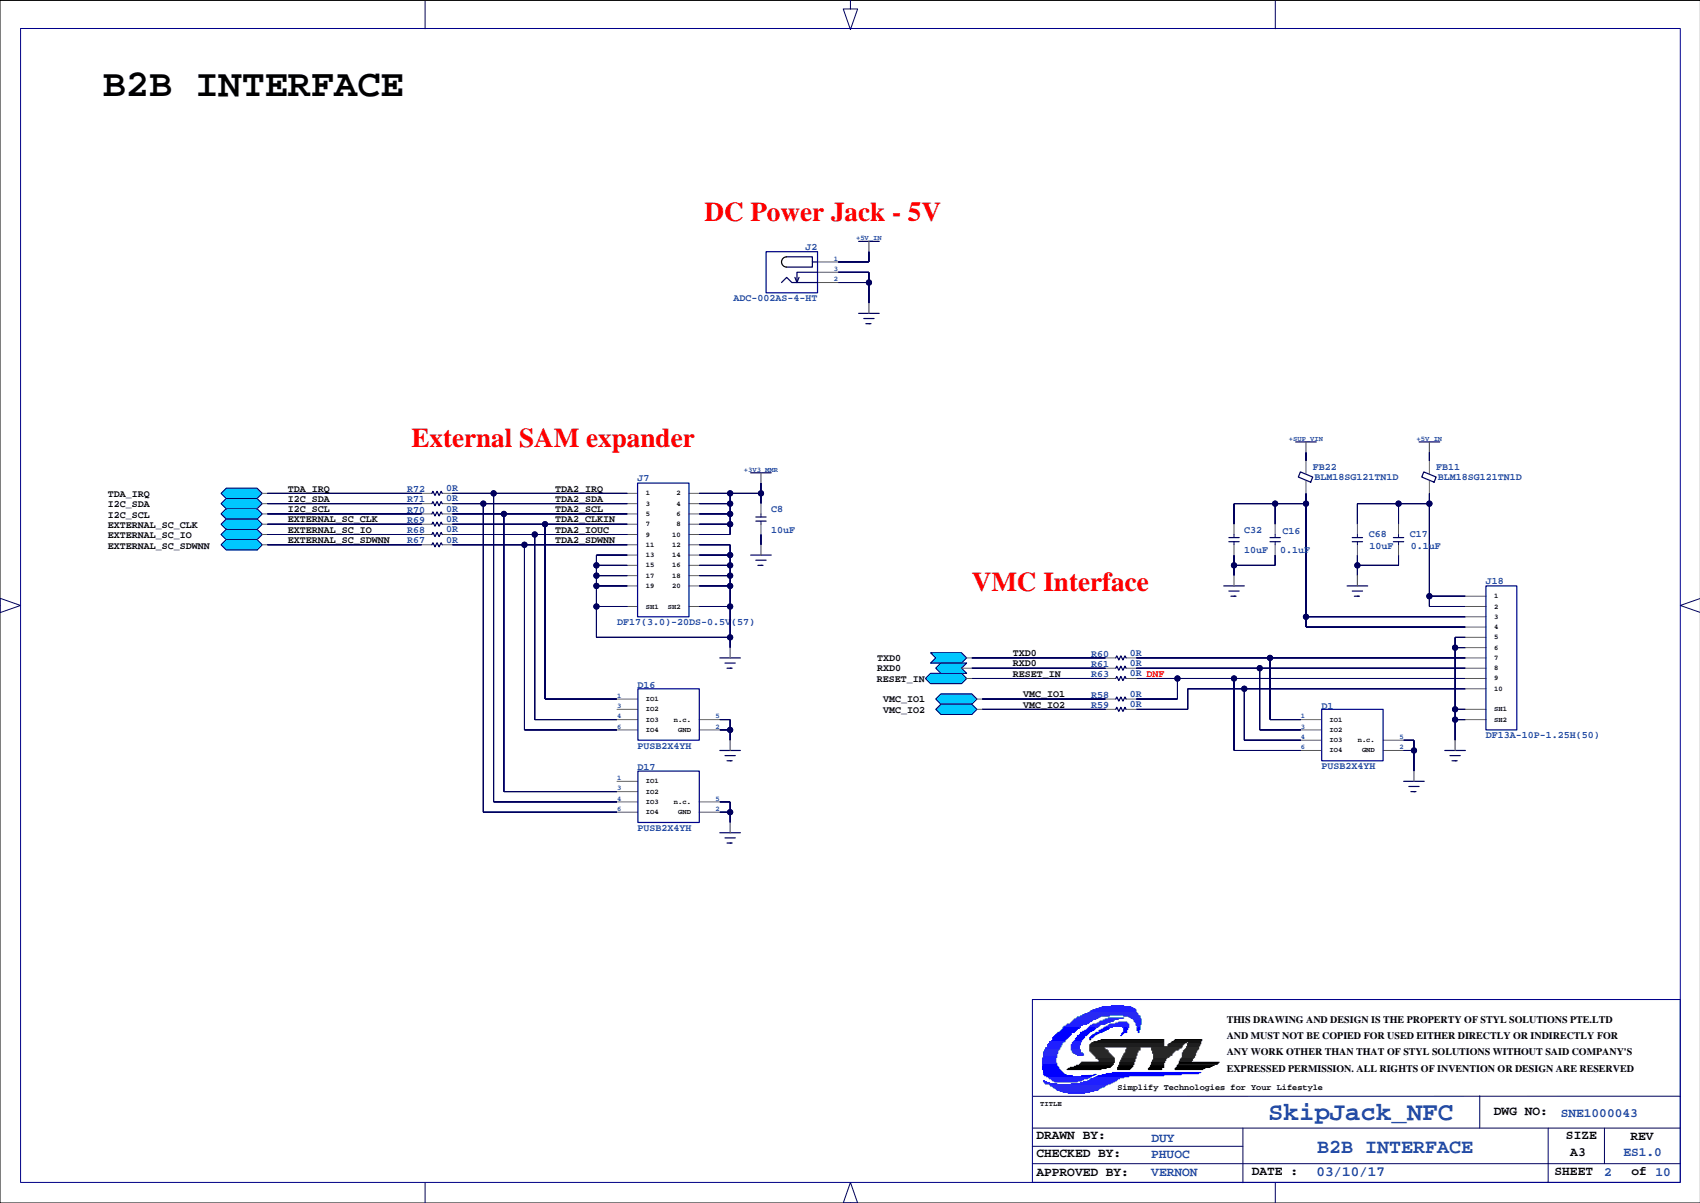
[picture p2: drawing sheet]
<svg xmlns="http://www.w3.org/2000/svg" width="420mm" height="297mm" viewBox="0 0 420 297" stroke-linecap="round" stroke-linejoin="round" font-family="sans-serif">
<path d="M419.9 .1h-419.9v296.9h419.9M290.9 262.8h9.7M291.1 262.6h9.7M291.2 262.5h9.7M301.1 262.3h-9.9" fill="none" stroke="#000" stroke-width=".25"/>
<g fill="none" stroke="#606060" stroke-width=".25">
<path d="M201.9 67.2h5.1M201.9 64.7h5.1M201.9 69.8h5.1M322.5 113.8v3.1M322.5 118.8v3M353 113.8v3.1M353 118.8v3M64.8 121.8h1.2M64.8 124.4h1.2M64.8 126.9h1.2M64.8 129.4h1.2M64.8 132h1.2"/>
<path d="M64.8 134.5h1.2M104.1 121.8h2.6M104.1 124.4h2.6M104.1 126.9h2.6M104.1 129.4h2.6M104.1 132h2.6M104.1 134.5h2.6M109.2 121.8h2.5M109.2 124.4h2.5M109.2 126.9h2.5M109.2 129.4h2.5M109.2 132h2.5"/>
<path d="M109.2 134.5h2.5M154.9 121.8h2.5M154.9 124.4h2.5M154.9 126.9h2.5M154.9 129.4h2.5M154.9 132h2.5M154.9 134.5h2.5M154.9 137.1h2.5M154.9 139.6h2.5M170.1 121.8h2.6M170.1 124.4h2.6M170.1 126.9h2.6"/>
<path d="M170.1 129.4h2.6M170.1 132h2.6M170.1 134.5h2.6M170.1 137.1h2.6M170.1 139.6h2.6M187.9 124.4v2.5M187.9 129.4v2.6M304.7 129.4v2.6M304.7 134.5v2.6M314.9 129.4v2.6M314.9 134.5v2.6M335.2 129.4v2.6"/>
<path d="M335.2 134.5v2.6M345.4 129.4v2.6M345.4 134.5v2.6M154.9 149.8h2.5M154.9 142.1h2.5M154.9 144.7h2.5M170.1 149.8h2.6M170.1 142.1h2.6M170.1 144.7h2.6M361.9 149.8h5M361.9 147.2h5M361.9 152.3h5"/>
<path d="M361.9 154.8h5M361.9 157.4h5M361.9 159.9h5M152.4 177.7h5M152.4 172.6h5M152.4 175.1h5M172.7 177.7h5.1M237.4 165h2.6M238.7 162.4h1.3M238.7 167.5h1.3M241.2 172.6h1.3M241.2 175.1h1.3"/>
<path d="M273 162.4h2.5M273 165h2.5M273 172.6h2.5M273 175.1h2.5M273 167.5h2.5M278.1 162.4h2.5M278.1 165h2.5M278.1 172.6h2.5M278.1 175.1h2.5M278.1 167.5h2.5M321.2 177.7h5.1M361.9 177.7h5"/>
<path d="M361.9 162.4h5M361.9 165h5M361.9 175.1h5M361.9 167.5h5M361.9 170.1h5M152.4 180.2h5M152.4 192.9h5M152.4 195.5h5M152.4 198h5M172.7 180.2h5.1M172.7 198h5.1M321.2 185.3h5.1"/>
<path d="M321.2 180.2h5.1M321.2 182.8h5.1M341.6 185.3h5M341.6 182.8h5M152.4 200.5h5M172.7 200.5h5.1"/>
</g>
<path d="M189.2 62.1h12.7v10.2h-12.7zM157.4 119.3h12.7v33h-12.7zM366.9 144.7h7.7v35.5h-7.7zM157.5 170.1h15.2v12.7h-15.2zM326.4 175.1h15.2v12.7h-15.2zM157.5 190.4h15.2v12.7h-15.2z" fill="none" stroke="#00008b" stroke-width=".3"/>
<g fill="none" stroke="#00005e" stroke-width=".3">
<path d="M212 59.6h5.1M193 69.8l1.3-1.3 1.2 1.3h6.4M194.3 63.4h6.3v2.6h-6.3M196.3 68.5l.5 1.3 .5-1.3M200.6 64.7h1.3M201.9 67.2h-5.1v2.6M212 77.4h5.1M213.3 78.6h2.6M213.8 79.9h1.3M214.6 79.9h.1M185.4 116.7h5.1M320 109.1h5"/>
<path d="M321.1 116.5l3.1 1.3-.5 1.3-3.1-1.3zM350.4 109.1h5.1M351.6 116.5l3 1.3-.5 1.3-3-1.3zM106.7 134.5l.2-.5 .5 1 .5-1 .5 1 .5-1 .3 .5M106.7 132l.2-.5 .5 1 .5-1 .5 1 .5-1 .3 .5M106.7 129.4l.2-.5 .5 1 .5-1 .5 1 .5-1 .3 .5M106.7 126.9l.2-.5 .5 1 .5-1 .5 1 .5-1 .3 .5M106.7 124.4l.2-.5 .5 1 .5-1 .5 1 .5-1 .3 .5M106.7 121.8l.2-.5 .5 1 .5-1 .5 1 .5-1 .3 .5M185.4 137.1h5.1M186.6 127.7h2.6M186.6 128.7h2.6"/>
<path d="M186.6 138.3h2.6M187.2 139.6h1.2M187.9 139.6h.1M303.5 132.7h2.5M303.5 133.8h2.5M313.6 132.7h2.6M313.6 133.8h2.6M333.9 132.7h2.6M333.9 133.8h2.6M344.1 132.7h2.5M344.1 133.8h2.5M302.2 144.7h5.1"/>
<path d="M303.5 145.9h2.5M304 147.2h1.2M304.7 147.2h.1M332.7 144.7h5M333.9 145.9h2.6M334.4 147.2h1.3M335.2 147.2h.1M177.8 162.4h5M179 163.7h2.6M179.5 165h1.3M180.3 165h.1M275.5 162.4l.3-.5 .5 1.1 .5-1.1 .5 1.1 .5-1.1 .3 .5"/>
<path d="M275.5 165l.3-.5 .5 1 .5-1 .5 1 .5-1 .3 .5M275.5 172.6l.3-.5 .5 1 .5-1 .5 1 .5-1 .3 .5M275.5 175.1l.3-.5 .5 1.1 .5-1.1 .5 1.1 .5-1.1 .3 .5M275.5 167.5l.3-.5 .5 1 .5-1 .5 1 .5-1 .3 .5M177.8 185.3h5M179 186.6h2.6M179.5 187.8h1.3M180.3 187.8h.1M346.6 192.9h5.1M347.9 194.2h2.5M348.4 195.5h1.3M349.2 195.5h.1"/>
<path d="M356.8 185.3h5.1M358.1 186.6h2.5M358.6 187.8h1.2M359.3 187.8h.1M177.8 205.6h5M179 206.9h2.6M179.5 208.2h1.3M180.3 208.2h.1"/>
</g>
<g fill="none" stroke="#606060" stroke-width=".3">
<path d="M214.6 59.6v2.5M214.6 74.8v2.6M187.9 116.7v2.6M322.5 109.1v2.6M353 109.1v2.6M187.9 134.5v2.6M180.3 159.9v2.5M304.7 142.1v2.6M335.2 142.1v2.6M180.3 182.8v2.5M349.2 190.4v2.5M359.3 182.8v2.5"/>
<path d="M180.3 203.1v2.5"/>
</g>
<g fill="#00005e" stroke="#00005e" stroke-width=".25">
<path d="M322.5 111.7v2.1z" fill-rule="evenodd"/>
<path d="M240 162.4h33z" fill-rule="evenodd"/>
<path d="M240 165h33z" fill-rule="evenodd"/>
<path d="M346.6 185.3h2.6z" fill-rule="evenodd"/>
<path d="M349.2 182.8v2.5z" fill-rule="evenodd"/>
<path d="M346.6 182.8h2.6z" fill-rule="evenodd"/>
<path d="M349.2 185.3v5.1z" fill-rule="evenodd"/>
<path d="M313.6 162.4v15.3z" fill-rule="evenodd"/>
<path d="M313.6 177.7h7.6z" fill-rule="evenodd"/>
<path d="M280.6 162.4h33z" fill-rule="evenodd"/>
<path d="M313.6 162.4h48.3z" fill-rule="evenodd"/>
<path d="M311.1 165v15.2z" fill-rule="evenodd"/>
<path d="M311.1 180.2h10.1z" fill-rule="evenodd"/>
<path d="M280.6 165h30.5z" fill-rule="evenodd"/>
<path d="M311.1 165h50.8z" fill-rule="evenodd"/>
<path d="M180.3 157.4v2.5z" fill-rule="evenodd"/>
<path d="M147.3 149.8h7.6z" fill-rule="evenodd"/>
<path d="M147.3 149.8v7.6z" fill-rule="evenodd"/>
<path d="M147.3 139.6h7.6z" fill-rule="evenodd"/>
<path d="M147.3 137.1h7.6z" fill-rule="evenodd"/>
<path d="M147.3 139.6v2.5z" fill-rule="evenodd"/>
<path d="M147.3 144.7v5.1z" fill-rule="evenodd"/>
<path d="M180.3 134.5v2.6z" fill-rule="evenodd"/>
<path d="M180.3 137.1v2.5z" fill-rule="evenodd"/>
<path d="M147.3 137.1v2.5z" fill-rule="evenodd"/>
<path d="M180.3 142.1v2.6z" fill-rule="evenodd"/>
<path d="M180.3 139.6v2.5z" fill-rule="evenodd"/>
<path d="M172.7 139.6h7.6z" fill-rule="evenodd"/>
<path d="M180.3 144.7v5.1z" fill-rule="evenodd"/>
<path d="M172.7 142.1h7.6z" fill-rule="evenodd"/>
<path d="M147.3 142.1h7.6z" fill-rule="evenodd"/>
<path d="M147.3 157.4h33z" fill-rule="evenodd"/>
<path d="M172.7 134.5h7.6z" fill-rule="evenodd"/>
<path d="M172.7 137.1h7.6z" fill-rule="evenodd"/>
<path d="M172.7 149.8h7.6z" fill-rule="evenodd"/>
<path d="M147.3 144.7h7.6z" fill-rule="evenodd"/>
<path d="M147.3 142.1v2.6z" fill-rule="evenodd"/>
<path d="M172.7 144.7h7.6z" fill-rule="evenodd"/>
<path d="M180.3 149.8v7.6z" fill-rule="evenodd"/>
<path d="M124.4 195.5h28z" fill-rule="evenodd"/>
<path d="M111.7 126.9h12.7z" fill-rule="evenodd"/>
<path d="M124.4 126.9h30.5z" fill-rule="evenodd"/>
<path d="M124.4 126.9v68.6z" fill-rule="evenodd"/>
<path d="M134.6 172.6h17.8z" fill-rule="evenodd"/>
<path d="M111.7 129.4h22.9z" fill-rule="evenodd"/>
<path d="M134.6 129.4h20.3z" fill-rule="evenodd"/>
<path d="M134.6 129.4v43.2z" fill-rule="evenodd"/>
<path d="M132.1 132v45.7z" fill-rule="evenodd"/>
<path d="M132.1 177.7h20.3z" fill-rule="evenodd"/>
<path d="M111.7 132h20.4z" fill-rule="evenodd"/>
<path d="M132.1 132h22.8z" fill-rule="evenodd"/>
<path d="M111.7 134.5h17.8z" fill-rule="evenodd"/>
<path d="M129.5 134.5h25.4z" fill-rule="evenodd"/>
<path d="M129.5 180.2h22.9z" fill-rule="evenodd"/>
<path d="M129.5 134.5v45.7z" fill-rule="evenodd"/>
<path d="M180.3 121.8v2.6z" fill-rule="evenodd"/>
<path d="M180.3 124.4v2.5z" fill-rule="evenodd"/>
<path d="M180.3 129.4v2.6z" fill-rule="evenodd"/>
<path d="M187.9 121.8v2.6z" fill-rule="evenodd"/>
<path d="M180.3 126.9v2.5z" fill-rule="evenodd"/>
<path d="M172.7 132h7.6z" fill-rule="evenodd"/>
<path d="M172.7 124.4h7.6z" fill-rule="evenodd"/>
<path d="M172.7 126.9h7.6z" fill-rule="evenodd"/>
<path d="M172.7 129.4h7.6z" fill-rule="evenodd"/>
<path d="M172.7 121.8h7.6z" fill-rule="evenodd"/>
<path d="M180.3 121.8h7.6z" fill-rule="evenodd"/>
<path d="M187.9 119.3v2.5z" fill-rule="evenodd"/>
<path d="M187.9 132v2.5z" fill-rule="evenodd"/>
<path d="M66 121.8h38.1z" fill-rule="evenodd"/>
<path d="M66 124.4h38.1z" fill-rule="evenodd"/>
<path d="M66 126.9h38.1z" fill-rule="evenodd"/>
<path d="M66 129.4h38.1z" fill-rule="evenodd"/>
<path d="M66 132h38.1z" fill-rule="evenodd"/>
<path d="M66 134.5h38.1z" fill-rule="evenodd"/>
<path d="M207 67.2h7.6z" fill-rule="evenodd"/>
<path d="M207 69.8h7.6z" fill-rule="evenodd"/>
<path d="M214.6 67.2v2.6z" fill-rule="evenodd"/>
<path d="M214.6 69.8v5z" fill-rule="evenodd"/>
<path d="M214.6 62.1v2.6z" fill-rule="evenodd"/>
<path d="M207 64.7h7.6z" fill-rule="evenodd"/>
<path d="M353 111.7v2.1z" fill-rule="evenodd"/>
<path d="M307.3 182.8h13.9z" fill-rule="evenodd"/>
<path d="M307.3 170.1v12.7z" fill-rule="evenodd"/>
<path d="M293.3 170.1h14z" fill-rule="evenodd"/>
<path d="M307.3 170.1h54.6z" fill-rule="evenodd"/>
<path d="M293.3 170.1v5z" fill-rule="evenodd"/>
<path d="M280.6 175.1h12.7z" fill-rule="evenodd"/>
<path d="M242.5 172.6h30.5z" fill-rule="evenodd"/>
<path d="M242.5 175.1h30.5z" fill-rule="evenodd"/>
<path d="M304.7 185.3h16.5z" fill-rule="evenodd"/>
<path d="M304.7 167.5v17.8z" fill-rule="evenodd"/>
<path d="M290.8 167.5h13.9z" fill-rule="evenodd"/>
<path d="M304.7 167.5h57.2z" fill-rule="evenodd"/>
<path d="M280.6 167.5h10.2z" fill-rule="evenodd"/>
<path d="M290.8 167.5v5.1z" fill-rule="evenodd"/>
<path d="M280.6 172.6h10.2z" fill-rule="evenodd"/>
<path d="M240 167.5h33z" fill-rule="evenodd"/>
<path d="M314.9 137.1v2.5z" fill-rule="evenodd"/>
<path d="M304.7 139.6h10.2z" fill-rule="evenodd"/>
<path d="M304.7 139.6v2.5z" fill-rule="evenodd"/>
<path d="M304.7 137.1v2.5z" fill-rule="evenodd"/>
<path d="M335.2 137.1v2.5z" fill-rule="evenodd"/>
<path d="M345.4 137.1v2.5z" fill-rule="evenodd"/>
<path d="M335.2 139.6v2.5z" fill-rule="evenodd"/>
<path d="M335.2 139.6h10.2z" fill-rule="evenodd"/>
<path d="M322.5 152.3h39.4z" fill-rule="evenodd"/>
<path d="M314.9 124.4v5z" fill-rule="evenodd"/>
<path d="M322.5 121.8v2.6z" fill-rule="evenodd"/>
<path d="M314.9 124.4h7.6z" fill-rule="evenodd"/>
<path d="M304.7 124.4h10.2z" fill-rule="evenodd"/>
<path d="M304.7 124.4v5z" fill-rule="evenodd"/>
<path d="M322.5 154.8h39.4z" fill-rule="evenodd"/>
<path d="M322.5 152.3v2.5z" fill-rule="evenodd"/>
<path d="M322.5 124.4v27.9z" fill-rule="evenodd"/>
<path d="M335.2 124.4v5z" fill-rule="evenodd"/>
<path d="M353 149.8h8.9z" fill-rule="evenodd"/>
<path d="M353 147.2v2.6z" fill-rule="evenodd"/>
<path d="M353 147.2h8.9z" fill-rule="evenodd"/>
<path d="M353 121.8v2.6z" fill-rule="evenodd"/>
<path d="M353 124.4v22.8z" fill-rule="evenodd"/>
<path d="M345.4 124.4v5z" fill-rule="evenodd"/>
<path d="M345.4 124.4h7.6z" fill-rule="evenodd"/>
<path d="M335.2 124.4h10.2z" fill-rule="evenodd"/>
<path d="M359.3 157.4v2.5z" fill-rule="evenodd"/>
<path d="M359.3 157.4h2.6z" fill-rule="evenodd"/>
<path d="M359.3 159.9h2.6z" fill-rule="evenodd"/>
<path d="M359.3 175.1h2.6z" fill-rule="evenodd"/>
<path d="M359.3 177.7v5.1z" fill-rule="evenodd"/>
<path d="M359.3 177.7h2.6z" fill-rule="evenodd"/>
<path d="M359.3 175.1v2.6z" fill-rule="evenodd"/>
<path d="M359.3 159.9v15.2z" fill-rule="evenodd"/>
<path d="M177.8 177.7h2.5z" fill-rule="evenodd"/>
<path d="M180.3 177.7v2.5z" fill-rule="evenodd"/>
<path d="M177.8 180.2h2.5z" fill-rule="evenodd"/>
<path d="M180.3 180.2v2.6z" fill-rule="evenodd"/>
<path d="M177.8 198h2.5z" fill-rule="evenodd"/>
<path d="M180.3 198v2.5z" fill-rule="evenodd"/>
<path d="M177.8 200.5h2.5z" fill-rule="evenodd"/>
<path d="M180.3 200.5v2.6z" fill-rule="evenodd"/>
<path d="M119.4 124.4v76.1z" fill-rule="evenodd"/>
<path d="M119.4 200.5h33z" fill-rule="evenodd"/>
<path d="M111.7 124.4h7.7z" fill-rule="evenodd"/>
<path d="M119.4 124.4h35.5z" fill-rule="evenodd"/>
<path d="M121.9 121.8v76.2z" fill-rule="evenodd"/>
<path d="M121.9 198h30.5z" fill-rule="evenodd"/>
<path d="M111.7 121.8h10.2z" fill-rule="evenodd"/>
<path d="M121.9 121.8h33z" fill-rule="evenodd"/>
<circle cx="349.2" cy="185.3" r=".64"/>
<circle cx="313.6" cy="162.4" r=".64"/>
<circle cx="311.1" cy="165" r=".64"/>
<circle cx="147.3" cy="149.8" r=".64"/>
<circle cx="147.3" cy="139.6" r=".64"/>
<circle cx="180.3" cy="139.6" r=".64"/>
<circle cx="180.3" cy="142.1" r=".64"/>
<circle cx="180.3" cy="137.1" r=".64"/>
<circle cx="147.3" cy="144.7" r=".64"/>
<circle cx="147.3" cy="142.1" r=".64"/>
<circle cx="180.3" cy="144.7" r=".64"/>
<circle cx="180.3" cy="157.4" r=".64"/>
<circle cx="180.3" cy="149.8" r=".64"/>
<circle cx="124.4" cy="126.9" r=".64"/>
<circle cx="134.6" cy="129.4" r=".64"/>
<circle cx="132" cy="132" r=".64"/>
<circle cx="129.5" cy="134.5" r=".64"/>
<circle cx="180.3" cy="124.4" r=".64"/>
<circle cx="180.3" cy="126.9" r=".64"/>
<circle cx="180.3" cy="129.4" r=".64"/>
<circle cx="180.3" cy="121.8" r=".64"/>
<circle cx="187.9" cy="121.8" r=".64"/>
<circle cx="214.6" cy="69.8" r=".64"/>
<circle cx="307.3" cy="170.1" r=".64"/>
<circle cx="304.7" cy="167.5" r=".64"/>
<circle cx="290.8" cy="167.5" r=".64"/>
<circle cx="304.7" cy="139.6" r=".64"/>
<circle cx="335.2" cy="139.6" r=".64"/>
<circle cx="314.9" cy="124.4" r=".64"/>
<circle cx="322.5" cy="152.3" r=".64"/>
<circle cx="322.5" cy="124.4" r=".64"/>
<circle cx="353" cy="147.2" r=".64"/>
<circle cx="353" cy="124.4" r=".64"/>
<circle cx="345.4" cy="124.4" r=".64"/>
<circle cx="359.3" cy="177.7" r=".64"/>
<circle cx="359.3" cy="175.1" r=".64"/>
<circle cx="359.3" cy="159.9" r=".64"/>
<circle cx="180.3" cy="180.2" r=".64"/>
<circle cx="180.3" cy="200.5" r=".64"/>
<circle cx="119.4" cy="124.4" r=".64"/>
<circle cx="121.9" cy="121.8" r=".64"/>
</g>
<g fill="none" stroke="#00005e" stroke-width=".25">
<path d="M210 0v2.2h1.8l-1.8 5.1-1.8-5.1h1.8M105 .2v6.9M314.9 .2v6.9M207 67.2h7.6v7.6M207 69.8h7.6M214.6 62.1v2.6h-7.6M187.9 119.3v5.1M322.5 111.7v2.1M353 111.7v2.1M54.6 121.8l1.3-1.3h7.6l1.3 1.3-1.3 1.3h-7.6zM54.6 126.9l1.3-1.3h7.6l1.3 1.3-1.3 1.3h-7.6zM54.6 134.5l1.3-1.3h7.6l1.3 1.3-1.3 1.3h-7.6z"/>
<path d="M55.9 123.1h7.6l1.3 1.3-1.3 1.2h-7.6l-1.3-1.2zM55.9 128.2h7.6l1.3 1.2-1.3 1.3h-7.6l-1.3-1.3zM55.9 130.7h7.6l1.3 1.3-1.3 1.2h-7.6l-1.3-1.2zM66 134.5h38.1M66 126.9h38.1M66 129.4h38.1M66 132h38.1M66 124.4h38.1M66 121.8h38.1M111.7 134.5h43.2M111.7 126.9h43.2M111.7 129.4h43.2"/>
<path d="M111.7 132h43.2M111.7 124.4h43.2M111.7 121.8h43.2M119.4 124.4v76.1h33M121.9 121.8v76.2h30.5M124.4 126.9v68.6h28M129.5 134.5v45.7h22.9M132.1 132v45.7h20.3M134.6 129.4v43.2h17.8M147.3 139.6h7.6M154.9 137.1h-7.6v20.3h33M172.7 134.5h7.6v25.4"/>
<path d="M172.7 139.6h7.6M172.7 137.1h7.6M172.7 126.9h7.6M172.7 129.4h7.6M172.7 124.4h7.6M172.7 121.8h15.2M180.3 121.8v10.2h-7.6M187.9 126.9v.8M187.9 128.7v.7M187.9 132v2.5M304.7 132v.7M304.7 133.8v.7"/>
<path d="M304.7 137.1v5M314.9 137.1v2.5h-10.2M314.9 124.4v5M314.9 132v.7M314.9 133.8v.7M322.5 121.8v33h39.4M322.5 124.4h-17.8v5M335.2 132v.7M335.2 133.8v.7M335.2 137.1v5M345.4 137.1v2.5h-10.2M345.4 124.4v5"/>
<path d="M345.4 132v.7M345.4 133.8v.7M353 121.8v28h8.9M353 124.4h-17.8v5M-.1 149.5l.1-1.8 5.1 1.8-5.1 1.8v-1.8M147.3 149.8h7.6M147.3 142.1h7.6M147.3 144.7h7.6M172.7 149.8h7.6M172.7 142.1h7.6M172.7 144.7h7.6M322.5 152.3h39.4"/>
<path d="M353 147.2h8.9M359.3 159.9h2.6M361.9 157.4h-2.6v25.4M419.9 147.8l-5 1.7 5 1.7M177.8 177.7h2.5v5.1M228.5 167.5l1.3-1.2h7.6l1.3 1.2-1.3 1.3h-7.6zM229.8 161.2h7.6l1.3 1.2-1.3 1.3h-7.6l1.3-1.3zM231.1 172.6l1.3-1.3h7.6l1.2 1.3-1.2 1.3h-7.6zM231.1 175.1l1.3-1.2h7.6l1.2 1.2-1.2 1.3h-7.6zM232.4 163.7h6.3l-1.3 1.3 1.3 1.3h-6.3l-1.3-1.3zM240 162.4h33M240 165h33"/>
<path d="M240 167.5h33M242.5 172.6h30.5M242.5 175.1h30.5M280.6 162.4h81.3M280.6 165h81.3M280.6 167.5h81.3M290.8 167.5v5.1h-10.2M304.7 167.5v17.8h16.5M307.3 170.1v12.7h13.9M311.1 165v15.2h10.1M313.6 162.4v15.3h7.6M359.3 177.7h2.6"/>
<path d="M359.3 175.1h2.6M361.9 170.1h-68.6v5h-12.7M177.8 180.2h2.5M177.8 198h2.5v5.1M346.6 185.3h2.6M346.6 182.8h2.6v7.6M177.8 200.5h2.5M254.9 278.5h160M306.9 278.5v13.5M365.4 270.5v8M382.3 278.5v13.5M396.2 278.5v8.8"/>
<path d="M414.9 270.7h-159.9M105 292v5.1M210 297h1.8l-1.8-5-1.8 5 1.8 .1M254.9 287.3h160M254.9 283h52M314.9 292v5.1"/>
<circle cx="214.6" cy="69.8" r=".64"/>
<circle cx="119.4" cy="124.4" r=".64"/>
<circle cx="121.9" cy="121.8" r=".64"/>
<circle cx="124.4" cy="126.9" r=".64"/>
<circle cx="129.5" cy="134.5" r=".64"/>
<circle cx="132" cy="132" r=".64"/>
<circle cx="134.6" cy="129.4" r=".64"/>
<circle cx="147.3" cy="139.6" r=".64"/>
<circle cx="180.3" cy="121.8" r=".64"/>
<circle cx="180.3" cy="126.9" r=".64"/>
<circle cx="180.3" cy="129.4" r=".64"/>
<circle cx="180.3" cy="139.6" r=".64"/>
<circle cx="180.3" cy="124.4" r=".64"/>
<circle cx="180.3" cy="137.1" r=".64"/>
<circle cx="187.9" cy="121.8" r=".64"/>
<circle cx="304.7" cy="139.6" r=".64"/>
<circle cx="314.9" cy="124.4" r=".64"/>
<circle cx="322.5" cy="124.4" r=".64"/>
<circle cx="335.2" cy="139.6" r=".64"/>
<circle cx="345.4" cy="124.4" r=".64"/>
<circle cx="353" cy="124.4" r=".64"/>
<circle cx="147.3" cy="149.8" r=".64"/>
<circle cx="147.3" cy="142.1" r=".64"/>
<circle cx="147.3" cy="144.7" r=".64"/>
<circle cx="180.3" cy="142.1" r=".64"/>
<circle cx="180.3" cy="157.4" r=".64"/>
<circle cx="180.3" cy="149.8" r=".64"/>
<circle cx="180.3" cy="144.7" r=".64"/>
<circle cx="322.5" cy="152.3" r=".64"/>
<circle cx="353" cy="147.2" r=".64"/>
<circle cx="359.3" cy="159.9" r=".64"/>
<circle cx="290.8" cy="167.5" r=".64"/>
<circle cx="304.7" cy="167.5" r=".64"/>
<circle cx="307.3" cy="170.1" r=".64"/>
<circle cx="311.1" cy="165" r=".64"/>
<circle cx="313.6" cy="162.4" r=".64"/>
<circle cx="359.3" cy="177.7" r=".64"/>
<circle cx="359.3" cy="175.1" r=".64"/>
<circle cx="180.3" cy="180.2" r=".64"/>
<circle cx="349.2" cy="185.3" r=".64"/>
<circle cx="180.3" cy="200.5" r=".64"/>
</g>
<g fill="#00c7ff" stroke="#00c7ff" stroke-width=".25">
<path d="M229.8 161.2h7.6l1.3 1.2-1.3 1.3h-7.6h7.6h-7.6l1.3-1.3z" fill-rule="evenodd"/>
<path d="M232.4 163.7h6.3l-1.3 1.3 1.3 1.3h-6.3l-1.3-1.3z" fill-rule="evenodd"/>
<path d="M54.6 121.8l1.3-1.3h7.6l1.3 1.3-1.3 1.3h-7.6z" fill-rule="evenodd"/>
<path d="M55.9 123.1h7.6l1.3 1.3-1.3 1.2h-7.6l-1.3-1.2z" fill-rule="evenodd"/>
<path d="M54.6 126.9l1.3-1.3h7.6l1.3 1.3-1.3 1.3h-7.6z" fill-rule="evenodd"/>
<path d="M55.9 128.2h7.6l1.3 1.2-1.3 1.3h-7.6l-1.3-1.3z" fill-rule="evenodd"/>
<path d="M55.9 130.7h7.6l1.3 1.3-1.3 1.2h-7.6l-1.3-1.2z" fill-rule="evenodd"/>
<path d="M54.6 134.5l1.3-1.3h7.6l1.3 1.3-1.3 1.3h-7.6z" fill-rule="evenodd"/>
<path d="M231.1 172.6l1.3-1.3h7.6l1.2 1.3-1.2 1.3h-7.6z" fill-rule="evenodd"/>
<path d="M231.1 175.1l1.3-1.2h7.6l1.2 1.2-1.2 1.3h-7.6z" fill-rule="evenodd"/>
<path d="M228.5 167.5l1.3-1.2h7.6l1.3 1.2-1.3 1.3h-7.6z" fill-rule="evenodd"/>
</g>
<path d="M5.1 7h409.8v285h-409.8zM254.9 246.8h160v45.2h-160z" fill="none" stroke="#00008b" stroke-width=".25"/>
<g fill="none" stroke="#00f" stroke-width=".3">
<path d="M257.7 259.8h3.5M257.9 259.2h3.6M257.9 259.5h3.3M258.2 258.7h3.5M258.2 259h3.5M258.7 258h3.6M258.7 258.2h3.3M258.7 258.5h3.3M259 257.7h3.3M259.2 257.2h3.8M259.2 257.5h3.3M259.7 257h3.3"/>
<path d="M260 256.2h3.8M260 256.5h3.5M260 256.7h3.3M260.2 255.9h3.8M260.5 255.7h3.8M260.7 255.4h3.8M261 255.2h3.5M261.2 254.9h4.1M261.7 254.7h3.9M262 254.4h3.8M262.3 254.2h3.8M262.5 253.7h4.3"/>
<path d="M262.5 253.9h4.1M262.8 253.4h4M263.3 253.1h4M263.5 252.9h4.8M264.3 252.6h4.6M264.5 252.4h4.6M264.5 258h2.3M264.5 258.2h2.1M264.5 258.5h2.1M264.5 258.7h2.1M264.5 259h2.1M264.5 259.2h2.3"/>
<path d="M264.8 252.1h4.8M264.8 257.5h2M264.8 257.7h2M264.8 259.5h2M264.8 259.8h2M265 251.9h4.9M265 257.2h2.1M265.3 251.6h5.3M265.3 257h1.8M265.6 256.5h2M265.6 256.7h1.7M265.8 251.4h5.3"/>
<path d="M265.8 256.2h2M266.1 251.1h5.5M266.1 255.7h2.2M266.1 255.9h1.7M266.6 255.4h2M266.8 250.9h7.1M266.8 254.9h2.3M266.8 255.2h2.1M267.3 250.6h13.7M267.3 254.7h2.3M267.8 250.4h13.2M267.8 254.4h2.3"/>
<path d="M268.3 254.2h2.1M268.6 250.1h12.2M268.6 253.9h2M268.9 253.7h2.2M269.1 249.8h11.4M269.1 253.4h2.3M269.1 256.2h.8M269.1 256.5h.3M269.4 249.6h11.1M269.4 253.1h2.2M269.4 255.9h.7M269.6 255.7h.8"/>
<path d="M269.9 249.3h10.6M269.9 252.9h3M269.9 255.4h1M270.4 255.2h1M270.6 249.1h9.7M270.6 254.9h1.6M270.9 252.6h2.5M271.4 248.8h8.4M271.4 252.4h2.8M271.4 254.4h1.8M271.4 254.7h1.3M271.6 252.1h3.4"/>
<path d="M271.9 254.2h1.8M272.2 248.6h7.1M272.4 251.9h2.8M272.4 253.9h1.5M272.7 253.7h2M272.9 251.6h3.3M273.2 253.4h5.6M273.7 251.4h3.8M273.7 253.1h5.1M273.9 252.9h4.9M274.4 248.3h3.1M275.5 252.6h3"/>
<path d="M276.2 252.4h2.1M276.7 255.7h.3M277 255.2h.5M277 255.4h.2M277.2 253.7h1.6M277.2 254.9h1.1M277.5 250.9h4.1M277.5 253.9h1M277.5 254.2h1M277.5 254.4h.8M277.5 254.7h.8M278.8 251.1h2.8"/>
<path d="M279.3 251.4h2.3M279.8 251.6h2M280 251.9h1.8M280 252.1h1.8M280.3 252.4h1.5M280.5 252.6h1.3M280.5 252.9h1.3M280.5 253.1h1.1M280.8 253.4h.8M280.8 253.7h.8M280.8 253.9h.8M280.8 254.2h.8"/>
<path d="M280.8 254.4h.5M281 254.7h.1M281 254.9h.1M257.4 261.3h3.3M257.4 261.5h3.3M257.4 261.8h3.3M257.4 262h3.3M257.4 262.3h3.3M257.4 262.5h3.6M257.4 262.8h3.6M257.4 263.1h3.6M257.4 263.3h3.8"/>
<path d="M257.4 263.6h4.1M257.4 263.8h4.1M257.4 264.1h4.3M257.7 260h3.5M257.7 260.3h3.3M257.7 260.5h3.3M257.7 260.8h3.3M257.7 261h3.3M257.7 264.3h4.3M257.7 264.6h4.6M257.7 264.8h4.8M257.7 265.1h5.1"/>
<path d="M257.7 265.3h5.6M257.7 266.9h.2M257.7 267.1h.7M257.9 265.6h6.9M257.9 267.4h1.3M258.2 267.6h2.8M258.4 265.8h11.2M259 266.1h10.1M259.2 266.4h9.4M259.2 267.9h14.2M259.5 268.1h13.4M259.7 266.6h7.9"/>
<path d="M260 266.9h7.1M260 268.4h12.7M260.2 268.6h11.7M260.5 267.1h5.6M260.7 268.9h10.7M261 269.1h10.1M261.7 269.4h8.4M262.5 269.7h6.6M263.8 269.9h4M264.5 267.6h9.7M265 260h2.3M265.6 260.3h2"/>
<path d="M266.1 260.5h1.5M266.8 267.4h7.9M267.6 267.1h7.6M268.6 266.9h7.1M269.1 266.6h6.9M269.4 266.4h7.1M270.1 266.1h7.4M270.2 265.5l-3.1 .1M270.6 265.8h8.2M270.7 265.3h-.6M271.1 265.6h16.3M272.2 265.3h19.5"/>
<path d="M273.2 265.1h22.8M274.7 264.8h21.8"/>
</g>
<g fill="none" stroke="#000" stroke-width=".3">
<path d="M194.3 63.4a1.27 1.27 0 0 0-1.3 1.3 1.27 1.27 0 0 0 1.3 1.3M269.1 258h18.3M269.1 258.2h18.3M269.1 258.5h22.9M269.1 258.7h3.6M269.1 259h3.8M269.1 259.2h4.3M269.1 259.5h4.6M269.4 257.7h18M269.4 259.8h4.3M269.6 257.5h17.8M270.1 257.2h17.3"/>
<path d="M271.1 257h16.3M271.9 256.7h15.5M278 259.2h3.6M278 259.5h3M278 259.8h3M278.3 258.7h3.3M278.3 259h3.3M284.3 258.7h7.4M284.3 259h6.9M284.3 259.2h6.6M284.6 259.5h5.6M284.6 259.8h5.3"/>
<path d="M288.4 258h3.8M288.4 258.2h3.6M288.7 257.7h3.8M289.2 257.5h3.8M289.4 257.2h7.1M289.9 257h6.9M290.2 256.7h6.6M292.2 259.5h3.3M292.2 259.8h3.3M292.5 259.2h3.3M292.7 259h3.3M293 258.5h3"/>
<path d="M293 258.7h3M293.2 257.7h3.3M293.2 258h3.1M293.2 258.2h3.1M293.5 257.5h3M263.5 264.1h8.4M263.8 263.8h9.4M264.3 263.6h9.9M265.3 263.3h9.1M265.8 263.1h8.9M266.6 262.8h8.4M266.8 262.5h8.2"/>
<path d="M267.1 262.3h8.1M269.6 260h4.3M269.9 260.3h4.3M270.1 260.5h4.3M270.4 260.8h4.3M270.6 261h4.4M270.6 261.3h4.6M271.1 261.5h4.1M271.4 261.8h3.8M271.4 262h3.8M276 263.6h3.5M276 263.8h3.3"/>
<path d="M276 264.1h3M276.2 263.1h3.6M276.2 263.3h3.6M276.5 262.3h3.5M276.5 262.5h3.5M276.5 262.8h3.5M276.7 261.8h3.6M276.7 262h3.6M277 261.3h3.5M277 261.5h3.3M277.2 260.8h3.3M277.2 261h3.3"/>
<path d="M277.5 260.3h3.3M277.5 260.5h3.3M277.7 260h3.1M283.6 263.8h3.3M283.6 264.1h3.3M283.8 263.6h3.6M284.1 263.1h3.3M284.1 263.3h3.3M284.3 262.3h3.3M284.3 262.5h3.1M284.3 262.8h3.1M284.6 260h5.1"/>
<path d="M284.6 261.8h3.3M284.6 262h3M284.9 260.3h4.5M284.9 260.5h4.5M284.9 260.8h4M284.9 261h3.8M284.9 261.3h3.3M284.9 261.5h3M290.2 263.8h7.4M290.2 264.1h6.8M290.4 263.6h8.4M290.7 263.1h9.1"/>
<path d="M290.7 263.3h8.6M291.2 262h3.1M291.5 261.5h3M291.5 261.8h3M291.7 261.3h3.1M292 260h3.3M292 260.3h3.3M292 260.5h3.3M292 260.8h3M292 261h3"/>
</g>
<path d="M269.1 256.7h.1" fill="none" stroke="#00001c" stroke-width=".3"/>
<text font-size="9.5" x="25.4" y="23.6">B2B INTERFACE</text>
<g font-size="6.7" fill="#f00">
<text x="174" y="54.6">DC Power Jack - 5V</text>
<text x="101.6" y="110.5">External SAM expander</text>
<text x="240" y="146">VMC Interface</text>
</g>
<text font-size="6.3" fill="#1741a1" x="313.2" y="276.5">SkipJack_NFC</text>
<text font-size="4.9" fill="#1741a1" x="325.3" y="284.6">B2B INTERFACE</text>
<text font-size="3.5" fill="#1741a1" x="325.1" y="290.3">03/10/17</text>
<g font-size="3.2">
<text x="368.9" y="275.3">DWG NO:</text>
<text x="255.9" y="281.3">DRAWN BY:</text>
<text x="386.7" y="281.2">SIZE</text>
<text x="402.6" y="281.4">REV</text>
<text x="255.9" y="285.8">CHECKED BY:</text>
<text x="387.8" y="285.5">A3</text>
<text x="255.9" y="290.3">APPROVED BY:</text>
<text x="309.1" y="290">DATE :</text>
<text x="383.9" y="290">SHEET</text>
<text x="402.9" y="290">of 10</text>
</g>
<g font-size="3.2" fill="#1741a1">
<text x="385.4" y="275.7">SNE1000043</text>
<text x="284.3" y="282">DUY</text>
<text x="284.3" y="286">PHUOC</text>
<text x="400.9" y="285.5">ES1.0</text>
<text x="284.3" y="290.5">VERNON</text>
<text x="396.1" y="290.4">2</text>
</g>
<g font-size="2.5" fill="#1741a1">
<text x="198.9" y="61.7">J2</text>
<text x="181.1" y="74.4">ADC-002AS-4-HT</text>
<text x="157.4" y="118.8">J7</text>
<text x="324.2" y="115.9">FB22</text>
<text x="324.6" y="118.5">BLM18SG121TN1D</text>
<text x="354.7" y="115.9">FB11</text>
<text x="355.1" y="118.5">BLM18SG121TN1D</text>
<text x="100.6" y="124">R71</text>
<text x="100.6" y="121.5">R72</text>
<text x="110.2" y="123.8">0R</text>
<text x="110.2" y="121.3">0R</text>
<text x="100.6" y="131.7">R68</text>
<text x="100.6" y="129.1">R69</text>
<text x="100.6" y="126.6">R70</text>
<text x="110.2" y="131.4">0R</text>
<text x="110.2" y="128.9">0R</text>
<text x="110.2" y="126.4">0R</text>
<text x="190.5" y="126.5">C8</text>
<text x="190.5" y="131.5">10uF</text>
<text x="307.3" y="131.5">C32</text>
<text x="316.7" y="131.8">C16</text>
<text x="100.6" y="134.2">R67</text>
<text x="110.2" y="134">0R</text>
<text x="307.3" y="136.6">10uF</text>
<text x="316.1" y="136.6">0.1uF</text>
<text x="338" y="132.6">C68</text>
<text x="338.2" y="135.5">10uF</text>
<text x="348.2" y="132.6">C17</text>
<text x="348.4" y="135.5">0.1uF</text>
<text x="366.9" y="144.2">J18</text>
<text x="152.4" y="154.4">DF17(3.0)-20DS-0.5V(57)</text>
<text x="279" y="161.9">0R</text>
<text x="269.4" y="162.1">R60</text>
<text x="269.4" y="164.7">R61</text>
<text x="269.4" y="167.2">R63</text>
<text x="279" y="164.5">0R</text>
<text x="279" y="167">0R DNF</text>
<text x="157.4" y="169.9">D16</text>
<text x="269.4" y="172.3">R58</text>
<text x="279" y="172.1">0R</text>
<text x="269.4" y="174.8">R59</text>
<text x="279" y="174.6">0R</text>
<text x="326.3" y="175">D1</text>
<text x="157.4" y="184.8">PUSB2X4YH</text>
<text x="366.9" y="182.3">DF13A-10P-1.25H(50)</text>
<text x="157.4" y="190.2">D17</text>
<text x="326.3" y="189.9">PUSB2X4YH</text>
<text x="157.4" y="205.1">PUSB2X4YH</text>
</g>
<g font-size="2.5">
<text x="26.7" y="125.3">I2C_SDA</text>
<text x="26.7" y="122.7">TDA_IRQ</text>
<text x="71.1" y="123.9">I2C_SDA</text>
<text x="71.1" y="121.4">TDA_IRQ</text>
<text x="137.1" y="121.4">TDA2_IRQ</text>
<text x="137.1" y="123.9">TDA2_SDA</text>
<text x="26.7" y="127.8">I2C_SCL</text>
<text x="26.7" y="130.4">EXTERNAL_SC_CLK</text>
<text x="71.1" y="126.5">I2C_SCL</text>
<text x="71.1" y="129">EXTERNAL_SC_CLK</text>
<text x="71.1" y="131.5">EXTERNAL_SC_IO</text>
<text x="137.1" y="126.5">TDA2_SCL</text>
<text x="137.1" y="129">TDA2_CLKIN</text>
<text x="137.1" y="131.5">TDA2_IOUC</text>
<text x="26.7" y="132.9">EXTERNAL_SC_IO</text>
<text x="26.7" y="135.4">EXTERNAL_SC_SDWNN</text>
<text x="71.1" y="134.1">EXTERNAL_SC_SDWNN</text>
<text x="137.1" y="134.1">TDA2_SDWNN</text>
<text x="216.6" y="163.2">TXD0</text>
<text x="216.6" y="165.7">RXD0</text>
<text x="250.1" y="162">TXD0</text>
<text x="250.1" y="164.5">RXD0</text>
<text x="250.1" y="167.1">RESET_IN</text>
<text x="216.6" y="168.3">RESET_IN</text>
<text x="218.1" y="173.4">VMC_IO1</text>
<text x="252.7" y="172.2">VMC_IO1</text>
<text x="218.1" y="175.9">VMC_IO2</text>
<text x="252.7" y="174.7">VMC_IO2</text>
<text x="302.9" y="252.6">THIS DRAWING AND DESIGN IS THE PROPERTY OF STYL SOLUTIONS PTE.LTD</text>
<text x="302.9" y="256.6">AND MUST NOT BE COPIED FOR USED EITHER DIRECTLY OR INDIRECTLY FOR</text>
<text x="302.9" y="260.6">ANY WORK OTHER THAN THAT OF STYL SOLUTIONS WITHOUT SAID COMPANY'S</text>
<text x="302.9" y="264.6">EXPRESSED PERMISSION. ALL RIGHTS OF INVENTION OR DESIGN ARE RESERVED</text>
</g>
<text font-size="2.1" x="275.9" y="269.2">Simplify Technologies for Your Lifestyle</text>
<g font-size="1.8" fill="#1741a1">
<text x="211.4" y="59.3">+5V_IN</text>
<text x="205.9" y="64.4">1</text>
<text x="205.9" y="69.4">2</text>
<text x="205.9" y="66.9">3</text>
<text x="318.3" y="108.8">+SUP_VIN</text>
<text x="349.8" y="108.8">+5V_IN</text>
<text x="183.7" y="116.4">+3V3_MMR</text>
<text x="152.4" y="172.3">1</text>
<text x="152.4" y="174.8">3</text>
<text x="152.4" y="177.4">4</text>
<text x="152.4" y="179.9">6</text>
<text x="176.7" y="177.4">5</text>
<text x="176.7" y="179.9">2</text>
<text x="321.2" y="179.9">3</text>
<text x="321.2" y="177.4">1</text>
<text x="321.2" y="182.5">4</text>
<text x="321.2" y="185">6</text>
<text x="345.6" y="182.5">5</text>
<text x="345.6" y="185">2</text>
<text x="152.4" y="192.6">1</text>
<text x="152.4" y="195.1">3</text>
<text x="152.4" y="197.7">4</text>
<text x="176.7" y="197.7">5</text>
<text x="152.4" y="200.2">6</text>
<text x="176.7" y="200.2">2</text>
</g>
<g font-size="1.8">
<text x="159.5" y="122.3">1</text>
<text x="159.5" y="124.9">3</text>
<text x="167.1" y="122.3">2</text>
<text x="167.1" y="124.9">4</text>
<text x="159.5" y="127.4">5</text>
<text x="159.5" y="129.9">7</text>
<text x="167.1" y="127.4">6</text>
<text x="167.1" y="129.9">8</text>
<text x="159.5" y="132.5">9</text>
<text x="159.5" y="135">11</text>
<text x="159.5" y="137.6">13</text>
<text x="166" y="132.5">10</text>
<text x="166" y="135">12</text>
<text x="166" y="137.6">14</text>
<text x="159.5" y="140.1">15</text>
<text x="159.5" y="142.6">17</text>
<text x="166" y="140.1">16</text>
<text x="166" y="142.6">18</text>
<text x="159.5" y="145.2">19</text>
<text x="166" y="145.2">20</text>
<text x="369" y="147.7">1</text>
<text x="159.5" y="150.2">SH1</text>
<text x="164.9" y="150.2">SH2</text>
<text x="369" y="150.2">2</text>
<text x="369" y="152.8">3</text>
<text x="369" y="155.3">4</text>
<text x="369" y="157.9">5</text>
<text x="369" y="160.4">6</text>
<text x="369" y="162.9">7</text>
<text x="369" y="165.5">8</text>
<text x="159.5" y="173.1">IO1</text>
<text x="369" y="168">9</text>
<text x="369" y="170.6">10</text>
<text x="159.5" y="175.6">IO2</text>
<text x="159.5" y="178.2">IO3</text>
<text x="166.4" y="178.2">n.c.</text>
<text x="328.3" y="178.2">IO1</text>
<text x="369" y="175.6">SH1</text>
<text x="369" y="178.2">SH2</text>
<text x="159.5" y="180.7">IO4</text>
<text x="167.5" y="180.7">GND</text>
<text x="328.3" y="180.7">IO2</text>
<text x="328.3" y="183.3">IO3</text>
<text x="328.3" y="185.8">IO4</text>
<text x="335.3" y="183.3">n.c.</text>
<text x="336.3" y="185.8">GND</text>
<text x="159.5" y="193.4">IO1</text>
<text x="159.5" y="196">IO2</text>
<text x="159.5" y="198.5">IO3</text>
<text x="159.5" y="201">IO4</text>
<text x="166.4" y="198.5">n.c.</text>
<text x="167.5" y="201">GND</text>
<text x="256.9" y="273.1">TITLE</text>
</g>
</svg>
